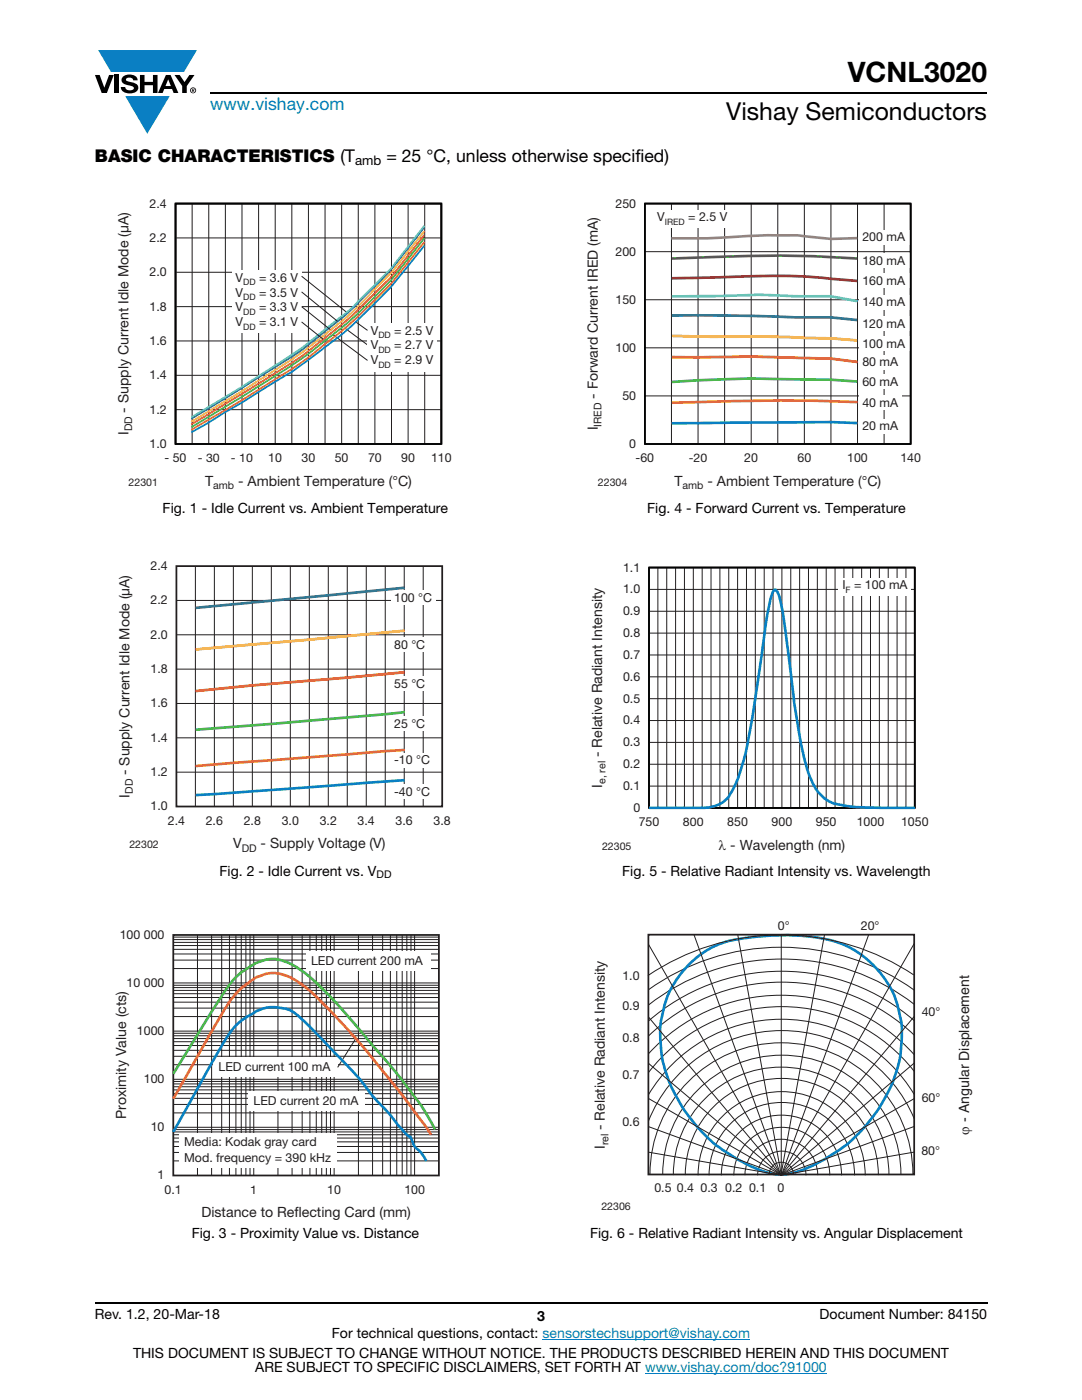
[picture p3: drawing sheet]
<svg xmlns="http://www.w3.org/2000/svg" width="216mm" height="279mm" viewBox="0 0 216 279" stroke-linecap="round" stroke-linejoin="round" font-family="sans-serif">
<g fill="#0a7fc3">
<path d="M19.6 10h19.7l-2.6 4.3h-1.1h-13.5z"/>
<path d="M25 19.2h8.9l-4.5 7.5z"/>
</g>
<g fill="#000">
<path d="M18.9 15h1l.9 2.5 1-2.5h.9l-1.4 3.6h-1zM22.9 15h.9v3.6h-.9zM24.6 15.3a2.1 2.1 0 0 1 2.8 .3l.1 .4h-.9a.79 .79 0 0 0-.7-.5 .79 .79 0 0 0-.8 .4l.3 .3 1 .2a1.08 1.08 0 0 1 1.2 1 1.08 1.08 0 0 1-1.1 1.2 1.73 1.73 0 0 1-2.4-1.2h.9a.96 .96 0 0 0 .8 .6 .96 .96 0 0 0 .9-.4 1.31 1.31 0 0 0-1.2-.6 1.03 1.03 0 0 1-1.1-.6 1.03 1.03 0 0 1 .2-1.1zM27.9 15h.9v1.3h1.7v-1.3h.9v3.6h-.9v-1.6h-1.7v1.6h-.9zM34.8 15h1.1l.9 1.4 1-1.4h1l-1.5 2.2v1.4h-.9v-1.4z"/>
<path d="M33.6 15.9l.5 1.3h-1.1zM33.1 15l-1.6 3.6h1l.3-.8h1.5l.3 .8h1l-1.6-3.6z"/>
<path d="M38.4 17.8h.2v.2h-.2zM38.3 17.7v.7h.1v-.3l.4 .3-.2-.3 .2-.2-.1-.2z"/>
<path d="M38.1 18a.46 .46 0 0 1 .9 0 .46 .46 0 0 1-.9 0zM37.9 18a.6 .6 0 0 0 1.2 0 .6 .6 0 0 0-1.2 0z"/>
</g>
<path d="M42 18.6h155M18.9 260h178.1" fill="none" stroke="#000" stroke-width=".36"/>
<path d="M108.2 267.3h41.5M128.7 274h36.3" fill="none" stroke="#007ec4" stroke-width=".2"/>
<path d="M23.3 39.4h66.8v58.8h-66.8z" fill="#fff"/>
<g fill="none" stroke="#221e1f" stroke-width=".2">
<path d="M35 54.3h53.1M35 47.5h53.1M38.3 40.6v48M41.7 40.6v48M45 40.6v48M48.3 40.6v48M51.6 40.6v48M54.9 40.6v48M58.2 40.6v48M61.5 40.6v48M64.9 40.6v48M68.2 40.6v48"/>
<path d="M71.5 40.6v48M74.8 40.6v48M78.1 40.6v48M81.4 40.6v48M84.7 40.6v48M35 74.9h53.1M35 68h53.1M35 61.2h53.1M68.8 65.5l4.5 3.3M35 81.8h53.1"/>
</g>
<path d="M35 40.6h53.1v48h-53.1z" fill="none" stroke="#939598" stroke-width=".35"/>
<path d="M35 40.6h53.1v48h-53.1z" fill="none" stroke="#221e1f" stroke-width=".35"/>
<path d="M35 40.6h53.1v48h-53.1z" fill="none" stroke="#020303" stroke-width=".35"/>
<g fill="#fff">
<path d="M46.4 53.9h13.8v12.5h-13.8z"/>
<path d="M73.3 64.5h13.9v9.6h-13.9z"/>
</g>
<path d="M60.2 58.3l7.2 5.8M60.2 55.1l9.1 7.3M60.2 64.3l4.2 3.4M60.2 61.2l5.7 4.6M66.4 66.8l6.9 5.1M71 64.2l2.3 1.7" fill="none" stroke="#221e1f" stroke-width=".2"/>
<path d="M84.7 45.3l-6.7 8.6-7.3 7.3-2.5 2.3-8.7 6.9-11.4 7.1-9.9 6.1" fill="none" stroke="#305497" stroke-width=".35"/>
<path d="M84.7 49l-7 8.7a145.2 145.2 0 0 1-9.6 9.1l-9.9 7.4-16.6 10.2-3.4 1.9" fill="none" stroke="#0a7fc3" stroke-width=".35"/>
<path d="M84.7 47.5a96.1 96.1 0 0 1-15.5 17l-4.5 3.6a103.9 103.9 0 0 1-13.2 9.1l-13.3 8.1" fill="none" stroke="#4cb74d" stroke-width=".35"/>
<path d="M84.7 46.1l-6.7 8.5-7.3 7.3-2.2 2-7.6 6-2.3 1.6-10.5 6.7-9.9 6" fill="none" stroke="#ffc907" stroke-width=".35"/>
<path d="M84.7 48.3l-6.7 8.4-3.3 3.3-5.7 5.3-7.6 6.1a369.5 369.5 0 0 1-22.7 14.1l-.5 .3" fill="none" stroke="#ef6c22" stroke-width=".35"/>
<path d="M84.7 46.9l-6.7 8.5-7.3 7.1-2.5 2.3-7.3 5.8-1.9 1.3-7.5 4.7-13.3 8.1" fill="none" stroke="#ed2024" stroke-width=".35"/>
<path d="M84.7 45l-6.7 8.6-8.4 8.4-10.6 8.3-10.9 7-9.9 6" fill="none" stroke="#5fc8d3" stroke-width=".35"/>
<path d="M23.5 111.7h66.5v58.9h-66.5z" fill="#fff"/>
<path d="M35.2 113h53v48h-53z" fill="none" stroke="#221e1f" stroke-width=".35"/>
<g fill="none" stroke="#221e1f" stroke-width=".2">
<path d="M35.2 119.8h53M39 113v48M42.8 113v48M46.6 113v48M50.4 113v48M54.1 113v48M57.9 113v48M61.7 113v48M65.5 113v48M69.3 113v48M73.1 113v48M76.9 113v48"/>
<path d="M80.7 113v48M84.4 113v48M35.2 126.7h53M35.2 133.5h53M35.2 140.4h53M35.2 147.2h53M35.2 154.1h53"/>
</g>
<g fill="#fff">
<path d="M78 117.8h8.9v3h-8.9z"/>
<path d="M78 127.2h7.4v2.9h-7.4z"/>
<path d="M78 135h7.4v2.9h-7.4z"/>
<path d="M78 142.9h7.4v3h-7.4z"/>
<path d="M78 150.2h9.2v3h-9.2z"/>
<path d="M78 156.5h9.2v3h-9.2z"/>
</g>
<path d="M80.7 117.3l-41.7 4" fill="none" stroke="#305497" stroke-width=".53"/>
<path d="M80.7 125.9l-41.7 3.7" fill="none" stroke="#ffc907" stroke-width=".53"/>
<path d="M80.7 134.2l-30.3 2.6-11.4 1.1" fill="none" stroke="#ed2024" stroke-width=".53"/>
<path d="M80.7 142.1l-26.4 2.4-15.3 1.1" fill="none" stroke="#4cb74d" stroke-width=".53"/>
<path d="M80.7 149.7l-41.7 3.2" fill="none" stroke="#ef6c22" stroke-width=".53"/>
<path d="M80.7 155.7l-41.7 3" fill="none" stroke="#0a7fc3" stroke-width=".53"/>
<path d="M22.8 185.3h65v58.2h-65z" fill="#fff"/>
<g fill="none" stroke="#221e1f" stroke-width=".2">
<path d="M34.6 187h53M34.6 187.5h53M34.6 188.1h53M34.6 188.7h53M34.6 189.5h53M34.6 190.4h53M34.6 191.6h53M34.6 193.3h53M34.6 196.2h53M34.6 196.6h53M34.6 197.1h53M34.6 197.7h53"/>
<path d="M34.6 198.3h53M34.6 199.1h53M39.4 186.6v48M42.2 186.6v48M44.2 186.6v48M45.8 186.6v48M47.1 186.6v48M48.1 186.6v48M49.1 186.6v48M49.9 186.6v48M50.6 186.6v48M55.5 186.6v48"/>
<path d="M58.3 186.6v48M60.3 186.6v48M61.8 186.6v48M63.1 186.6v48M64.2 186.6v48M65.1 186.6v48M65.9 186.6v48M66.7 186.6v48M71.5 186.6v48M74.3 186.6v48M76.3 186.6v48M77.9 186.6v48"/>
<path d="M79.2 186.6v48M80.3 186.6v48M81.2 186.6v48M82 186.6v48M82.7 186.6v48M34.6 200h53M34.6 201.2h53M34.6 202.9h53M34.6 205.8h53M34.6 206.2h53M34.6 206.7h53M34.6 207.3h53"/>
<path d="M34.6 207.9h53M34.6 208.7h53M34.6 209.6h53M34.6 210.8h53M34.6 212.5h53M34.6 215.4h53M34.6 215.8h53M34.6 216.3h53M34.6 216.9h53M34.6 217.5h53M34.6 218.3h53M34.6 219.2h53"/>
<path d="M34.6 220.4h53M34.6 222.1h53M34.6 225h53M34.6 225.4h53M34.6 225.9h53M34.6 226.5h53M34.6 227.1h53M34.6 227.9h53M34.6 228.8h53M34.6 230h53M34.6 231.7h53"/>
</g>
<path d="M34.6 186.6h53v48h-53z" fill="none" stroke="#221e1f" stroke-width=".35"/>
<g fill="#fff">
<path d="M61.1 189.8h24.7v3.9h-24.7z"/>
<path d="M35.7 226.2h31.4v6.9h-31.4z"/>
<path d="M42.6 211.1h24.8v3.9h-24.8z"/>
<path d="M49.6 217.7h23.2v4h-23.2z"/>
</g>
<path d="M71 207.3l-3.6 5.7" fill="none" stroke="#221e1f" stroke-width=".2"/>
<path d="M34.6 214.3l6-9.8a93.7 93.7 0 0 1 6-8.9 13.3 13.3 0 0 1 6.9-4.1 9.9 9.9 0 0 1 7.2 2.6 111.2 111.2 0 0 1 14 15l3.7 4.2 3.8 4.8a41.6 41.6 0 0 1 4.6 7.3" fill="none" stroke="#4cb74d" stroke-width=".53"/>
<path d="M34.6 219.3l7.2-12.7a57.1 57.1 0 0 1 5.5-8.6 17.2 17.2 0 0 1 4.4-3.1 7.2 7.2 0 0 1 7.5 .9 56.9 56.9 0 0 1 9.7 9.2l3.6 4 7.2 8.9 5.1 6.7 1.2 1.9" fill="none" stroke="#ef6c22" stroke-width=".53"/>
<path d="M34.6 225.9l6.4-11.5a86.6 86.6 0 0 1 5.5-9.2 17.9 17.9 0 0 1 4.9-3.5 7.9 7.9 0 0 1 7.8 .8l2.6 2.4 3 3.1a88.7 88.7 0 0 1 9.2 10.3l.7 .9a49.5 49.5 0 0 1 5.3 5.9l1.2 1.4a2.44 2.44 0 0 1 1.4 2l.1 .3a7.6 7.6 0 0 1 2.4 2.9" fill="none" stroke="#0a7fc3" stroke-width=".53"/>
<path d="M117 39.4h66.8v58.8h-66.8z" fill="#fff"/>
<path d="M128.7 40.6h53v48h-53z" fill="none" stroke="#221e1f" stroke-width=".35"/>
<g fill="none" stroke="#221e1f" stroke-width=".2">
<path d="M128.7 50.2h53M128.7 59.8h53M134 40.6v48M139.3 40.6v48M144.6 40.6v48M149.9 40.6v48M155.2 40.6v48M160.5 40.6v48M165.8 40.6v48M171.1 40.6v48M176.4 40.6v48M128.7 69.4h53"/>
<path d="M128.7 79h53"/>
</g>
<g fill="#fff">
<path d="M171.4 83.5h8.5v3h-8.5z"/>
<path d="M171.4 78.9h8.5v3h-8.5z"/>
<path d="M171.4 74.7h8.5v3h-8.5z"/>
<path d="M171.4 70.8h8.5v2.9h-8.5z"/>
<path d="M171.4 67h10.1v3h-10.1z"/>
<path d="M171.4 63.1h10.1v3h-10.1z"/>
<path d="M171.4 58.8h10.1v3h-10.1z"/>
<path d="M171.4 54.6h10.1v2.9h-10.1z"/>
<path d="M171.4 50.5h10.1v2.9h-10.1z"/>
<path d="M171.4 45.8h10.1v3h-10.1z"/>
<path d="M130.3 41.8h15.6v3.6h-15.6z"/>
</g>
<path d="M128.7 40.6h53v48h-53z" fill="none" stroke="#020303" stroke-width=".35"/>
<path d="M171.1 47.5l-5.3 .2-6.6-.7h-5.2l-12.4 .5-7.6 .1" fill="none" stroke="#b9529f" stroke-width=".53"/>
<path d="M134.1 51.6l5.2-.2a271.3 271.3 0 0 1 26.4-.1l5.4 .3" fill="none" stroke="#50823c" stroke-width=".53"/>
<path d="M134 55.5l15.2-.3a107.1 107.1 0 0 1 16.5 .4l5.4 .5" fill="none" stroke="#823e1c" stroke-width=".53"/>
<path d="M134 59.2l10.6-.1a90.7 90.7 0 0 1 13.8 0h7.3l5.4 1" fill="none" stroke="#5fc8d3" stroke-width=".53"/>
<path d="M134.1 63h10.5l14.1 .3h7.1l5.2 .6" fill="none" stroke="#305497" stroke-width=".53"/>
<path d="M134.1 67l8.2 .2h9.1a312.3 312.3 0 0 1 19.6 .7" fill="none" stroke="#ffc907" stroke-width=".53"/>
<path d="M134 71.3h5.3a258.3 258.3 0 0 1 21.2 .2l5.3 .1 5.3 .6" fill="none" stroke="#ed2024" stroke-width=".53"/>
<path d="M171.1 76.1l-5.3-.3-5.3-.1a209.2 209.2 0 0 0-26.5 .5" fill="none" stroke="#4cb74d" stroke-width=".53"/>
<path d="M171.1 80.3l-5.4-.2a413.2 413.2 0 0 0-26.5 .1l-5.1 .2" fill="none" stroke="#ef6c22" stroke-width=".53"/>
<path d="M171.1 84.4l-5.3-.2-31.8 .3" fill="none" stroke="#0a7fc3" stroke-width=".53"/>
<path d="M117.8 112h67.5v58.2h-67.5z" fill="#fff"/>
<path d="M129.5 113.3h53v47.9h-53z" fill="none" stroke="#221e1f" stroke-width=".35"/>
<g fill="none" stroke="#221e1f" stroke-width=".2">
<path d="M129.5 117.6h53M131.3 113.3v47.9M133 113.3v47.9M134.8 113.3v47.9M136.6 113.3v47.9M138.3 113.3v47.9M140.1 113.3v47.9M141.9 113.3v47.9M143.6 113.3v47.9M145.4 113.3v47.9M147.2 113.3v47.9M148.9 113.3v47.9"/>
<path d="M150.7 113.3v47.9M152.5 113.3v47.9M154.3 113.3v47.9M156 113.3v47.9M157.8 113.3v47.9M159.6 113.3v47.9M161.3 113.3v47.9M163.1 113.3v47.9M164.9 113.3v47.9M166.6 113.3v47.9M168.4 113.3v47.9M170.2 113.3v47.9"/>
<path d="M171.9 113.3v47.9M173.7 113.3v47.9M175.5 113.3v47.9M177.2 113.3v47.9M179 113.3v47.9M180.8 113.3v47.9M129.5 126.4h53M129.5 135.1h53M129.5 122h53M129.5 130.7h53M129.5 139.4h53M129.5 143.8h53"/>
<path d="M129.5 148.2h53M129.5 152.5h53M129.5 156.9h53"/>
</g>
<path d="M129.5 113.3h53v47.9h-53z" fill="none" stroke="#020303" stroke-width=".35"/>
<path d="M129.5 161.2h11a6.1 6.1 0 0 0 6-4.2 54 54 0 0 0 3.7-14.4l2.9-19.7a16.4 16.4 0 0 1 1.3-5l.3-.2a1.18 1.18 0 0 1 .7 1 125.6 125.6 0 0 1 2.5 16.7l.7 5.5a73.5 73.5 0 0 0 3 14.2 7.9 7.9 0 0 0 7.1 5.7l1.7 .2 3.2 .2h8.9" fill="none" stroke="#0a7fc3" stroke-width=".53"/>
<g fill="#fff">
<path d="M167.3 115.3h14.6v3.6h-14.6z"/>
<path d="M118.4 183.5h75.6v58.4h-75.6z"/>
</g>
<g fill="none" stroke="#221e1f" stroke-width=".2">
<path d="M129.4 197.5a45.5 45.5 0 0 1 53 .1M129.4 188.4l26.4 46.1M138.5 186.5l17.3 48M147.2 186.6l8.7 47.9M155.9 186.6v47.9M164.5 186.5l-8.7 48M173.3 186.5l-17.4 48M182.3 194.6a47.7 47.7 0 0 0-53 .1M182.4 188.3l-26.5 46.2M129.4 202.9l26.4 31.6M129.4 212.2l26.4 22.3M129.4 219.2l26.5 15.3"/>
<path d="M129.4 210.3a35.7 35.7 0 0 1 53 .2M182.4 212.2l-26.4 22.3M182.4 202.9l-26.5 31.6M182.4 219.3l-26.5 15.2M182.4 218.4a30.9 30.9 0 0 0-53 .1M182.4 200.4a43.1 43.1 0 0 0-53 .2M182.4 206.6a38.3 38.3 0 0 0-53 .2M182.4 203.7a40.5 40.5 0 0 0-53 .1M182.4 213.8a33.5 33.5 0 0 0-53 .3M129.4 229.9l26.4 4.6M129.4 224.8l26.4 9.7M129.7 234.4a26.2 26.2 0 0 1 26.2-26.3 26.2 26.2 0 0 1 26.3 26.3"/>
<path d="M132.2 234.4a23.8 23.8 0 0 1 23.8-23.8 23.8 23.8 0 0 1 23.8 23.8M134.4 234.5a21.5 21.5 0 0 1 21.5-21.5 21.5 21.5 0 0 1 21.5 21.5M136.7 234.5a19.3 19.3 0 0 1 19.3-19.3 19.3 19.3 0 0 1 19.3 19.3M139.3 234.6a16.7 16.7 0 0 1 16.7-16.7 16.7 16.7 0 0 1 16.6 16.7M141.5 234.6a14.5 14.5 0 0 1 14.5-14.6 14.5 14.5 0 0 1 14.5 14.6M143.9 234.6a12 12 0 0 1 12-12 12 12 0 0 1 12 12M146.4 234.6a9.6 9.6 0 0 1 9.6-9.6 9.6 9.6 0 0 1 9.6 9.6M148.6 234.5a7.3 7.3 0 0 1 7.3-7.1 7.3 7.3 0 0 1 7.3 7.1M151.2 234.6a4.8 4.8 0 0 1 4.8-4.9 4.8 4.8 0 0 1 4.8 4.9M153.5 234.4a2.41 2.41 0 0 1 2.4-2.4 2.41 2.41 0 0 1 2.4 2.4M182.4 229.9l-26.5 4.6M182.4 224.8l-26.5 9.7"/>
<path d="M182.4 223.3a28.6 28.6 0 0 0-26.7-17.6 28.6 28.6 0 0 0-26.3 18.1"/>
</g>
<path d="M155.8 234.4a12 12 0 0 1-5.8-1.6 37.4 37.4 0 0 1-8.3-5.3 30.8 30.8 0 0 1-9.7-17.4 19.7 19.7 0 0 1 11.8-21.8 46.7 46.7 0 0 1 18.3-1.3 19.5 19.5 0 0 1 17.7 22.4 29.2 29.2 0 0 1-8.6 16.9l-1.2 1.2a34.1 34.1 0 0 1-11.9 6.6l-2.2 .3" fill="none" stroke="#0a7fc3" stroke-width=".53"/>
<path d="M129.4 186.5h53v47.9h-53z" fill="none" stroke="#221e1f" stroke-width=".35"/>
<text font-size="5.6" x="169.1" y="16.4">VCNL3020</text>
<text font-size="4.9" x="144.9" y="24">Vishay Semiconductors</text>
<text font-size="3.5" fill="#007ec4" x="42" y="21.9">www.vishay.com</text>
<g font-size="3.5">
<text x="18.9" y="32.3">BASIC CHARACTERISTICS (T</text>
<text x="77.1" y="32.3">= 25 °C, unless otherwise specified)</text>
</g>
<g font-size="2.8" fill="#221e1f">
<text x="25.6" y="82.3" transform="rotate(-90 25.6 82.3)">- Supply Current Idle Mode (μA)</text>
<text x="119.3" y="79.6" transform="rotate(-90 119.3 79.6)">- Forward Current IRED (mA)</text>
<text x="25.6" y="86.8" transform="rotate(-90 25.6 86.8)">I</text>
<text x="119.3" y="85.9" transform="rotate(-90 119.3 85.9)">I</text>
<text x="40.9" y="96.9">T</text>
<text x="47.5" y="96.9">- Ambient Temperature (°C)</text>
<text x="134.6" y="96.9">T</text>
<text x="141.2" y="96.9">- Ambient Temperature (°C)</text>
<text x="25.8" y="154.7" transform="rotate(-90 25.8 154.7)">- Supply Current Idle Mode (μA)</text>
<text x="120.1" y="151.1" transform="rotate(-90 120.1 151.1)">- Relative Radiant Intensity</text>
<text x="25.8" y="159.2" transform="rotate(-90 25.8 159.2)">I</text>
<text x="120.1" y="157.2" transform="rotate(-90 120.1 157.2)">I</text>
<text x="46.5" y="169.3">V</text>
<text x="52" y="169.3">- Supply Voltage (V)</text>
<text x="143.4" y="169.6">λ - Wavelength (nm)</text>
<text x="25.2" y="223.4" transform="rotate(-90 25.2 223.4)">Proximity Value (cts)</text>
<text x="120.7" y="225.5" transform="rotate(-90 120.7 225.5)">- Relative Radiant Intensity</text>
<text x="193.4" y="226.4" transform="rotate(-90 193.4 226.4)">ϕ - Angular Displacement</text>
<text x="120.7" y="229.3" transform="rotate(-90 120.7 229.3)">I</text>
<text x="40.2" y="242.9">Distance to Ref</text>
<text x="58.8" y="242.9">lecting Card (mm)</text>
</g>
<g font-size="2.8">
<text x="32.4" y="102.4">Fig. 1 - Idle Current vs. Ambient Temperature</text>
<text x="129.1" y="102.4">Fig. 4 - Forward Current vs. Temperature</text>
<text x="43.8" y="174.8">Fig. 2 - Idle Current vs. V</text>
<text x="124.1" y="174.8">Fig. 5 - Relative Radiant Intensity vs. Wavelength</text>
<text x="38.2" y="247.1">Fig. 3 - Proximity Value vs. Distance</text>
<text x="117.7" y="247.1">Fig. 6 - Relative Radiant Intensity vs. Angular Displacement</text>
<text x="18.9" y="263.3">Rev. 1.2, 20-Mar-18</text>
<text x="107.2" y="263.6">3</text>
<text x="163.6" y="263.3">Document Number: 84150</text>
<text x="66.2" y="267.1">For technical questions, contact: sensorstechsupport@vishay.com</text>
<text x="26.5" y="271">THIS DOCUMENT IS SUBJECT TO CHANGE WITHOUT NOTICE. THE PRODUCTS DESCRIBED HEREIN AND THIS DOCUMENT</text>
<text x="50.9" y="273.8">ARE SUBJECT TO SPECIFIC DISCLAIMERS, SET FORTH AT www.vishay.com/doc?91000</text>
</g>
<text font-size="2.6" x="70.9" y="33">amb</text>
<g font-size="2.5" fill="#221e1f">
<text x="29.9" y="41.4">2.4</text>
<text x="122.8" y="41.4">250</text>
<text x="131.1" y="44.2">V</text>
<text x="137.3" y="44.2">= 2.5 V</text>
<text x="29.9" y="48.3">2.2</text>
<text x="122.8" y="51">200</text>
<text x="172.1" y="52.8">180 mA</text>
<text x="172.1" y="48.2">200 mA</text>
<text x="29.9" y="55.1">2.0</text>
<text x="47" y="56.2">V</text>
<text x="47" y="59.2">V</text>
<text x="51.7" y="56.2">= 3.6 V</text>
<text x="51.7" y="59.2">= 3.5 V</text>
<text x="172.1" y="56.9">160 mA</text>
<text x="29.9" y="62">1.8</text>
<text x="47" y="62.2">V</text>
<text x="47" y="65.1">V</text>
<text x="51.7" y="62.2">= 3.3 V</text>
<text x="51.7" y="65.1">= 3.1 V</text>
<text x="122.8" y="60.6">150</text>
<text x="172.1" y="65.5">120 mA</text>
<text x="172.1" y="61.2">140 mA</text>
<text x="29.9" y="68.8">1.6</text>
<text x="74" y="66.8">V</text>
<text x="74" y="69.7">V</text>
<text x="78.7" y="66.8">= 2.5 V</text>
<text x="78.7" y="69.7">= 2.7 V</text>
<text x="122.8" y="70.2">100</text>
<text x="172.1" y="69.4">100 mA</text>
<text x="29.9" y="75.7">1.4</text>
<text x="74" y="72.7">V</text>
<text x="78.7" y="72.7">= 2.9 V</text>
<text x="172.1" y="77.1">60 mA</text>
<text x="172.1" y="73.1">80 mA</text>
<text x="29.9" y="82.5">1.2</text>
<text x="124.2" y="79.8">50</text>
<text x="172.1" y="81.2">40 mA</text>
<text x="29.9" y="89.4">1.0</text>
<text x="125.6" y="89.4">0</text>
<text x="172.1" y="85.9">20 mA</text>
<text x="32.8" y="92.3">- 50</text>
<text x="53.5" y="92.3">10</text>
<text x="60.2" y="92.3">30</text>
<text x="66.8" y="92.3">50</text>
<text x="73.4" y="92.3">70</text>
<text x="80.1" y="92.3">90</text>
<text x="86" y="92.3">110</text>
<text x="126.8" y="92.3">-60</text>
<text x="148.5" y="92.3">20</text>
<text x="159.1" y="92.3">60</text>
<text x="169" y="92.3">100</text>
<text x="179.7" y="92.3">140</text>
<text x="30" y="113.8">2.4</text>
<text x="124.3" y="114.1">1.1</text>
<text x="124.3" y="118.4">1.0</text>
<text x="168.1" y="117.6">I</text>
<text x="170.4" y="117.6">= 100 mA</text>
<text x="30" y="120.6">2.2</text>
<text x="78.7" y="120.2">100 °C</text>
<text x="124.3" y="122.8">0.9</text>
<text x="30" y="127.5">2.0</text>
<text x="78.7" y="129.5">80 °C</text>
<text x="124.3" y="127.1">0.8</text>
<text x="124.3" y="131.5">0.7</text>
<text x="30" y="134.3">1.8</text>
<text x="78.7" y="137.3">55 °C</text>
<text x="124.3" y="135.9">0.6</text>
<text x="30" y="141.2">1.6</text>
<text x="124.3" y="140.2">0.5</text>
<text x="30" y="148">1.4</text>
<text x="78.7" y="145.2">25 °C</text>
<text x="124.3" y="144.6">0.4</text>
<text x="124.3" y="148.9">0.3</text>
<text x="30" y="154.9">1.2</text>
<text x="78.7" y="152.6">-10 °C</text>
<text x="124.3" y="153.3">0.2</text>
<text x="30" y="161.7">1.0</text>
<text x="78.7" y="158.9">-40 °C</text>
<text x="124.3" y="157.7">0.1</text>
<text x="33.5" y="164.6">2.4</text>
<text x="41.1" y="164.6">2.6</text>
<text x="48.6" y="164.6">2.8</text>
<text x="56.2" y="164.6">3.0</text>
<text x="63.8" y="164.6">3.2</text>
<text x="71.4" y="164.6">3.4</text>
<text x="78.9" y="164.6">3.6</text>
<text x="86.5" y="164.6">3.8</text>
<text x="126.4" y="162">0</text>
<text x="127.4" y="164.9">750</text>
<text x="145.1" y="164.9">850</text>
<text x="154" y="164.9">900</text>
<text x="162.8" y="164.9">950</text>
<text x="171" y="164.9">1000</text>
<text x="179.8" y="164.9">1050</text>
<text x="155.2" y="185.6">0°</text>
<text x="171.8" y="185.6">20°</text>
<text x="23.9" y="187.4">100 000</text>
<text x="25.3" y="197">10 000</text>
<text x="124.2" y="195.6">1.0</text>
<text x="124.2" y="201.5">0.9</text>
<text x="183.9" y="202.8">40°</text>
<text x="27.3" y="206.6">1000</text>
<text x="124.2" y="208">0.8</text>
<text x="124.2" y="215.3">0.7</text>
<text x="28.7" y="216.2">100</text>
<text x="183.9" y="220">60°</text>
<text x="30.1" y="225.8">10</text>
<text x="124.2" y="224.8">0.6</text>
<text x="183.9" y="230.5">80°</text>
<text x="31.4" y="235.4">1</text>
<text x="32.8" y="238.2">0.1</text>
<text x="65.3" y="238.2">10</text>
<text x="80.7" y="238.2">100</text>
<text x="130.6" y="237.8">0.5</text>
<text x="135.1" y="237.8">0.4</text>
<text x="139.8" y="237.8">0.3</text>
<text x="144.7" y="237.8">0.2</text>
<text x="149.5" y="237.8">0.1</text>
<text x="155.1" y="237.8">0</text>
</g>
<g font-size="2.5" fill="#231f20">
<text x="62.1" y="192.5">LED current 200 mA</text>
<text x="43.6" y="213.8">LED current 100 mA</text>
<text x="50.6" y="220.5">LED current 20 mA</text>
<text x="36.8" y="228.8">Media: Kodak gray card</text>
<text x="36.8" y="232">Mod. fre</text>
<text x="46" y="232">q</text>
<text x="47.5" y="232">uency = 390 kHz</text>
</g>
<g font-size="2.4" fill="#221e1f">
<text x="39.5" y="92.3">- 30</text>
<text x="46.1" y="92.3">- 10</text>
<text x="137.4" y="92.3">-20</text>
<text x="136.3" y="164.9">800</text>
<text x="49.9" y="238.3">1</text>
</g>
<g font-size="2.1" fill="#221e1f">
<text x="26.4" y="86.1" transform="rotate(-90 26.4 86.1)">DD</text>
<text x="120" y="85.1" transform="rotate(-90 120 85.1)">IRED</text>
<text x="25.6" y="96.9">22301</text>
<text x="42.5" y="97.6">amb</text>
<text x="119.3" y="96.9">22304</text>
<text x="136.2" y="97.6">amb</text>
<text x="26.5" y="158.4" transform="rotate(-90 26.5 158.4)">DD</text>
<text x="120.8" y="156.5" transform="rotate(-90 120.8 156.5)">e, rel</text>
<text x="25.8" y="169.3">22302</text>
<text x="48.2" y="170">DD</text>
<text x="120.1" y="169.6">22305</text>
<text x="121.4" y="228.6" transform="rotate(-90 121.4 228.6)">rel</text>
<text x="120" y="241.4">22306</text>
</g>
<text font-size="2.1" x="75.1" y="175.3">DD</text>
<g font-size="1.8" fill="#221e1f">
<text x="132.6" y="44.9">IRED</text>
<text x="48.5" y="56.9">DD</text>
<text x="48.5" y="59.9">DD</text>
<text x="48.5" y="62.9">DD</text>
<text x="48.5" y="65.8">DD</text>
<text x="75.5" y="67.5">DD</text>
<text x="75.5" y="70.5">DD</text>
<text x="75.5" y="73.4">DD</text>
<text x="168.7" y="118.3">F</text>
</g>
</svg>
